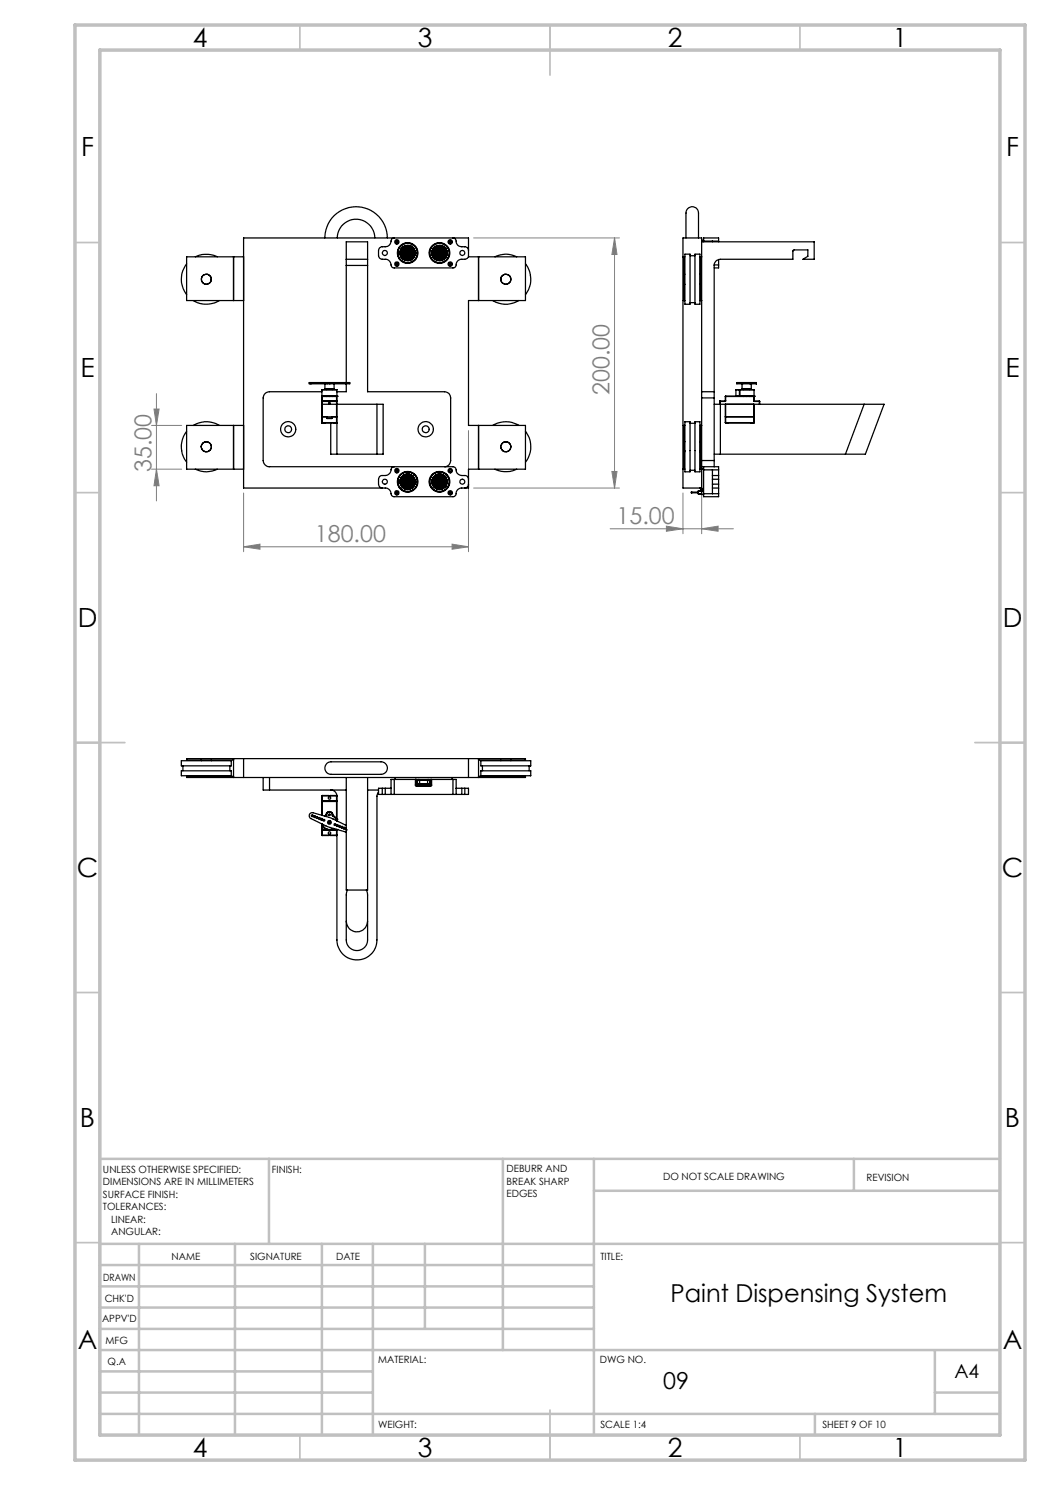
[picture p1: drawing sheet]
<svg xmlns="http://www.w3.org/2000/svg" width="210mm" height="297mm" viewBox="0 0 210 297" stroke-linecap="round" stroke-linejoin="round" font-family="sans-serif">
<g fill="none" stroke="#808080" stroke-width=".2">
<path d="M94.7 47.6h29.2M122.9 47.6l.5 3.3h-1zM122.9 47.6v50M31.3 78.7v21.5M30.3 93.8h6M30.3 85.1h6M30.8 81.8h1l-.5 3.3zM31.3 93.8l.5 3.4h-1zM48.7 98.6v11.7M93.7 86.1v24.2M94.7 97.6h29.2M122.4 94.3h1l-.5 3.3z"/>
<path d="M136.6 98.6v8.1M140.3 93.1v13.6M48.7 109.4l3.3-.6v1.1zM48.7 109.4h45M90.4 108.8l3.3 .6-3.3 .5zM122 105.8h24.7M133.3 105.2l3.3 .6-3.3 .5zM140.3 105.8l3.3-.6v1.1z"/>
</g>
<g fill="none" stroke="#c0c0c0" stroke-width=".35">
<path d="M60 5v5M110 5v10M160 5v5M15 48.5h5M200 48.5h5M15 98.5h5M200 98.5h5M15 148.5h10M195 148.5h10M15 198.5h5M200 198.5h5M15 248.5h5"/>
<path d="M200 248.5h5M60 287v5M110 282v10M160 287v5"/>
</g>
<g fill="none" stroke="#c0c0c0" stroke-width=".5">
<path d="M53.8 231.8v17M100.6 231.8v38.2M118.8 231.8v55.2M118.8 238.2h81.2M170.8 231.8v6.4M200 231.8h-180v55.2M20 248.8h180M20 257.3h98.8M20 253h98.8M27.8 248.8v38.2M47 248.8v38.2M64.4 248.8v38.2"/>
<path d="M74.6 248.8v38.2M85 248.8v17M20 265.8h98.8M20 261.5h98.8M20 278.5h54.6M20 274.3h54.6M20 270h180M187 278.5h13M187 270v12.8M20 282.8h180M163 282.8v4.2"/>
</g>
<path d="M15 5h190v287h-190zM20 10h180v277h-180z" fill="none" stroke="#c0c0c0" stroke-width=".7"/>
<g fill="#808080">
<path d="M133.3 105.2l3.3 .6-3.3 .5zM140.3 105.8l3.3-.6v1.1z"/>
<path d="M48.7 109.4l3.3-.6v1.1zM90.4 108.8l3.3 .6-3.3 .5z"/>
<path d="M31.3 93.8l.5 3.4h-1zM30.8 81.8h1l-.5 3.3z"/>
<path d="M122.4 94.3h1l-.5 3.3zM122.9 47.6l.5 3.3h-1z"/>
</g>
<g fill="none" stroke="#000" stroke-width=".25">
<path d="M37.3 52.8a5 5 0 0 0 0 6.1M39.1 51.4a5 5 0 0 1 4.4 0M46.7 51.4v8.7M48.7 51.4h-11.4v8.7h11.4M64.9 47.6a6.3 6.3 0 0 1 6.3-6.3 6.3 6.3 0 0 1 6.3 6.3M67.5 47.6a3.8 3.8 0 0 1 3.7-3.8 3.8 3.8 0 0 1 3.8 3.8M69.3 51.9v1.2M69.3 51.9h4.2M69.3 51.9v-3.5h4.2v3.5M69.3 53.1v23.4M69.3 53.1h4.2M73.5 51.9v1.2"/>
<path d="M73.5 53.1v25.2h15.4a1.21 1.21 0 0 1 1.2 1.3v12.5a1.21 1.21 0 0 1-1.2 1.2M78.8 47.6a.89 .89 0 0 0-.7 1 1.41 1.41 0 0 1-1.8 .8l-.5 .4-.1 1.3a.72 .72 0 0 0 .7 .8 1.29 1.29 0 0 1 1.8 1.2l.5 .5h11.9a.68 .68 0 0 0 .6-.8 1.31 1.31 0 0 1 1.8-.9 .72 .72 0 0 0 .7-.8v-3.5h-45v50h28.3a1.31 1.31 0 0 1 1.3 1.4l.4 .3h11.9a.68 .68 0 0 0 .6-.8l.3-.6 .4-.2 1.8-.1v-3.8h11.4v-8.7h-11.4v-25h11.4v-8.7h-11.4M80 50.5v-.3h3v.3M80 50.7v.3v-.3h3v.3v-.3M80 50.7h.1M80 50.5h.1M80 50.5v.2M80 50.8h3M80 50.4h3v.1h-3zM80 50.5h3v.2h-3zM80.1 50.1l2.9 .1zM80.1 51h2.9z"/>
<path d="M80.2 49.9l2.7 .1zM80.2 51.2h.1M80.2 51.2h2.7M80.2 49.9l.1-.1h2.5l.1 .1M80.2 51.3h2.7M80.2 50v.1M80.2 50.2v.1M80.2 50.4v.1M80.2 50.5v.2M80.2 50.7v.7M80.2 49.9v-.1h2.6v.1M80.2 51.4h2.6"/>
<path d="M80.3 49.7l.1-.1v.2M80.3 49.7h2.4v-.1v.2M80.4 49.7v.1M80.4 49.8v.1M80.4 50v.1M80.4 50.2v.1M80.4 50.4v.1M80.4 50.5v.2M80.4 50.7v.8M80.4 50.7l-.1 .8M80.4 50.9l.1 .1M80.5 50.2l-.1 .1"/>
<path d="M80.5 51v.1M80.5 49.8l.1-.4h1.9v.4M80.5 50.7l.1 1.1h1.9v-1.1M80.5 50.1h.1M80.5 49.8v.1M80.5 50v.1M80.5 50.2v.1M80.5 50.4v.1M80.5 50.5v.2M80.6 51.7h1.9M80.6 49.5h1.9M80.6 49.9l.1-.1v.1"/>
<path d="M80.6 51.2l.1 .2M80.7 50.7l.1 1.2h1.5v-1.2M80.7 50v.1M80.7 50.2v.1M80.7 50.4v.1M80.7 50.5v.2M80.8 50.7v1.2h1.5v-1.2M80.8 51.4l.1 .1M80.8 49.8v.1M80.8 50v.1M80.8 50.2v.1M80.8 50.4v.1"/>
<path d="M80.8 50.5v.2M80.8 50.5v.2zM80.8 50.7l.1 .3M80.8 49.3l-.1 .5M80.8 50.3l.1-.1v.1M80.9 49.8v-.6v.6M80.9 50.7v1.3v-1.3M80.9 49.7l-.1 .1v-.5h1.5v.5l-.1-.1M80.9 49.8v.1M80.9 50v.1M80.9 50.4v.1M80.9 50.5v.2"/>
<path d="M80.9 50l.2 .1M80.9 51l.2 .2M80.9 50.2v.1M81 51.6h.1M81.1 49.8v-.7v.7M81.1 50.7v1.4v-1.4M81.1 49.6h-.1M81.1 49.8v.1M81.1 50.2v.1M81.1 50.4v.1M81.1 50.5v.2M81.1 49.8v.1h.1h-.1"/>
<path d="M81.1 51.2l.1 .1-.1-.1M81.1 51.6l.1 .1M81.1 50v.1M81.2 49.5l-.1 .1M81.2 49.1v.7M81.2 49.8v.1M81.2 50v.1M81.2 50.2v.1M81.2 50.4v.1M81.2 50.5v.2M81.2 50.7v1.4M81.3 51.3l.1 .1-.1-.1"/>
<path d="M81.3 49.9h.1M81.3 49.1v.7M81.3 49.8v.1M81.3 50v.1M81.3 50.2v.1M81.3 50.4v.1M81.3 50.5v.2M81.3 50.7v1.4M81.4 49.1v.7M81.4 50v.1M81.4 50.2v.1M81.4 50.4v.1"/>
<path d="M81.4 50.5v.2M81.4 50.7v1.4M81.5 49.1h-.4h.8h-.3M81.5 49.1h.1M81.5 52.1h-.4h.8h-.3M81.5 52.1h.1M81.5 49.1v.7M81.5 49.8v.1M81.5 50v.1M81.5 50.2v.1M81.5 50.4v.1M81.5 50.5v.2"/>
<path d="M81.5 50.7v1.4M81.5 51.3v.1M81.5 52.5v.1M81.5 48.6a1.94 1.94 0 0 1 2 2 1.94 1.94 0 0 1-2 1.9M81.5 48.6h.1M81.5 48.6a1.99 1.99 0 0 1 2 2 1.99 1.99 0 0 1-2 2M81.5 48.6a1.94 1.94 0 0 0-1.9 2 1.94 1.94 0 0 0 1.9 1.9M81.5 48.6a1.99 1.99 0 0 0-1.9 2 1.99 1.99 0 0 0 1.9 2M81.5 51.4h.1M81.5 49.8h.1M81.5 50.7v.3M81.5 51v.4"/>
<path d="M81.6 49.1h.1M81.6 52.1h.1M81.6 49.1v.7M81.6 49.8v.1M81.6 50v.1M81.6 50.2v.1M81.6 50.4v.1M81.6 50.5v.2M81.6 50.7v1.4M81.6 51.3l-.1 .1M81.8 49.9h-.2M81.8 51.3h-.2h.2"/>
<path d="M81.8 49.1v.7M81.8 49.8v.1M81.8 50v.1M81.8 50.2v.1M81.8 50.4v.1M81.8 50.5v.2M81.8 50.7v1.4M81.8 49.5l.2 .1M81.9 51.2l-.1 .1 .2-.1M82 51.6l-.2 .1M82 49.8v-.7v.7M82 50.7v1.4v-1.4"/>
<path d="M82 49.8v.1h-.2h.1M82 50v.1M82 50.2v.1M82 50.4v.1M82 50.5v.2M82 49.6h.1M82 49.8v.1M82.1 51.6h-.1M82.1 49.2h.1M82.1 50.7l.1 1.3M82.1 51l-.1 .2 .1-.1M82.1 50l-.1 .1"/>
<path d="M82.1 49.2v.6M82.1 49.8v.1M82.1 50.3v-.1l.1 .1M82.1 50.4v.1M82.1 50.5v.2M82.2 49.3l.1 .5M82.2 50.4l.1 .1M82.3 50.7l-.1 .3M82.3 50.5v.2M82.3 51.4l-.1 .1M82.3 49.8v.1M82.3 50v.1"/>
<path d="M82.3 50.2v.1M82.3 50.4v.1M82.3 49.9v-.1l.1 .1M82.4 51.2l-.1 .2M82.5 49.8v.1M82.5 50v.1M82.5 50.2v.1M82.5 50.4v.1M82.5 50.5v.2M82.5 50.1h.1M82.6 51l-.1 .1M82.6 51l.1-.2v.8l-2.4-.1"/>
<path d="M82.6 50.2v.1M82.6 50.4h.1M82.7 49.8v.1M82.7 50v.1M82.7 50.2v.1M82.7 50.4v.1M82.7 50.5v.2M82.7 49.7v.1M82.7 50.7v.8M82.8 50v.1M82.8 50.2v.1M82.8 50.4v.1"/>
<path d="M82.8 50.5v.2M82.8 50.7v.7M82.9 51.2h.1M83 50.5h.1M83 50.7h.1M83 50.5v.2M86.4 50.7v.3v-.3h1.9v1.4l.1-1.4h.1v1.3M86.4 50.7h.1M86.4 50.5h.1M86.4 50.5v.2M86.4 50.8h1.9M86.4 50.4h1.9v.1h-1.9z"/>
<path d="M86.4 50.5h1.9v.2h-1.9zM86.5 49.9l1.8 .1v.1l-1.9 .1h1.9v.1l-1.9-.1v.3M86.5 51.2h1.8l-.1 .1M86.5 49.9h1.8M86.6 50.7v.7h1.7M86.6 50v.1M86.6 50.2v.1M86.6 50.4v.1M86.6 50.5v.2M86.6 49.9v-.1h1.7v.1M86.7 49.7v.1M86.7 49.8v.1"/>
<path d="M86.7 50v.1M86.7 50.2v.1M86.7 50.4v.1M86.7 50.5v.2M86.7 50.7v.8M86.8 50.2v.1l.1-.1M86.8 50.4v.1M86.8 49.8v.1M86.8 50v.1M86.8 50.5v.2M86.9 51l-.1-.2-.1 .8 1.6-.1M86.9 49.5l.1 .3"/>
<path d="M86.9 49.5h1.4M86.9 51v.1M86.9 51.7h1.4M86.9 50v.1M86.9 49.5v.3M86.9 49.8v.1M86.9 50.2v.1M86.9 50.4v.1M86.9 50.5v.2M86.9 50.7v1M87 50.7l-.1 1M87 49.8v.1l.1-.1"/>
<path d="M87 51.2l.1 .2M87 51.7h1.3M87 50v.1M87 50.2v.1M87 50.4v.1M87 50.5v.2M87 49.5h1.3M87.1 50.7v1.2h1.2M87.1 49.8v.1M87.1 50v.1M87.1 50.2v.1M87.1 50.4v.1"/>
<path d="M87.1 50.5v.2M87.1 50.5v.2zM87.1 50.7l.1 .1M87.1 51.4l.2 .1M87.2 50.4l-.1 .1zM87.2 50.7l.1 .3M87.2 49.3l-.1 .5M87.2 50.4v.1M87.2 50.3l.1-.1v.1M87.3 49.2h.1M87.3 50.7v1.3M87.3 49.2v.6"/>
<path d="M87.3 49.8v.1M87.3 50v.1M87.3 50.4v.1M87.3 50.5v.2M87.3 51l.2 .2M87.3 50.1l.2-.1v.1M87.3 51.6h.2M87.4 50l-.1 .1M87.5 50.7v1.4M87.5 49.6h-.2M87.5 49.8v.1M87.5 50.2v.1"/>
<path d="M87.5 50.4v.1M87.5 50.5v.2M87.5 51.2l.3 .2-.1-.1M87.5 51.6l.1 .1M87.5 49.1v.7M87.5 49.8v.1l.3-.1v.1M87.5 50v.1M87.5 52.1h.8h-.3M87.5 52.1h.3M87.6 49.5l-.1 .1M87.6 49.1v.7M87.6 49.8v.1"/>
<path d="M87.6 50v.1M87.6 50.2v.1M87.6 50.4v.1M87.6 50.5v.2M87.6 50.7v1.4M87.8 49.1v.7M87.8 50v.1M87.8 50.2v.1M87.8 50.4v.1M87.8 50.5v.2M87.8 50.7v1.4M87.8 49.1h-.3"/>
<path d="M87.8 49.1h.1M87.8 52.1h.1M87.8 49.8v.1M87.8 49.1h.2M87.8 52.1h.2M87.8 51.3l.1 .1M87.9 52.5v.1M87.9 48.6a1.94 1.94 0 0 1 2 2 1.94 1.94 0 0 1-2 1.9M87.9 48.6h.1M87.9 48.6a1.99 1.99 0 0 1 2 2 1.99 1.99 0 0 1-2 2M87.9 48.6a1.94 1.94 0 0 0-1.9 2 1.94 1.94 0 0 0 1.9 1.9M87.9 48.6a1.99 1.99 0 0 0-2 2 1.99 1.99 0 0 0 2 2"/>
<path d="M87.9 51.4h.1M87.9 49.8h.1M87.9 50.4v.1M87.9 50.2v.1M87.9 50v.1M87.9 49.8v.1M87.9 50.7v.3M87.9 51v.4M87.9 50.5v.2M88 49.1h.1M88 49.1h.3h-.8M88 52.1h.1"/>
<path d="M88 49.1v.7M88 50v.1M88 50.2v.1M88 50.4v.1M88 50.5v.2M88 50.7v1.4M88 51.3l-.1 .1M88.2 51.3l-.2 .1M88.2 49.9h-.2M88.2 51.3h-.2M88.2 49.1v.7M88.2 49.8v.1"/>
<path d="M88.2 50v.1M88.2 50.2v.1M88.2 50.4v.1M88.2 50.5v.2M88.2 50.7v1.4M88.2 49.9h.1M88.2 49.5l.1 .1M88.3 51.6l-.1 .1M88.3 49.6l-1.6 .1 .1-.1v.2M88.3 51h-1.9h1.9M88.3 49.3h-1.2v.5l.2-.1M88.4 49.8l.1 .1z"/>
<path d="M88.4 51.4h.1M88.4 50l.1 .1M88.4 49.6h.1M88.4 49.5h.1M88.4 51.9h.1M88.4 51.7h.1M88.4 51.5h.1M88.4 51.2h.1M88.4 51h.1l-.1 .2M88.4 51h.1M88.4 50.8h.1M88.4 49.3h.1"/>
<path d="M88.4 50.2l.1 .1zM88.4 50.4l.1 .1zM88.4 50.5l.1 .2zM88.4 51.6h.1M88.5 51.1l-.1 .1M88.5 49.8l.2 .1zM88.5 51.4h.2M88.5 50.2l.1 .1M88.5 49.5h.2M88.5 51.7h.2M88.5 51.2h.2M88.5 51h.2"/>
<path d="M88.5 50.8h.2M88.5 49.3l.2 .5M88.5 50l.2 .1zM88.5 50.2l.2 .1zM88.5 50.4l.2 .1zM88.6 49.3l.1 .5h.1v-.4l.1 .4 .1-.2 .1 .1M88.6 50.4l.1 .1M88.7 50.7l-.2 .3h.2M88.7 50.5v.2M88.7 49.8h-.2v-.6v.6h-.1l-.1-.7v.7h-1.7v.1M88.7 51.4l-.2 .1h.2M88.7 49.6l-.2 .1 .2 .1"/>
<path d="M88.7 50.7v1.2h-.2M88.7 50.7h-.2v1.3M88.7 50.5h-.2l.2 .2M88.7 49.8l.1 .1M88.7 51.2l.1 .2M88.7 49.5h.1M88.7 51.7h.1M88.7 51.5h.1M88.7 51.4h.1M88.7 51h.1M88.7 50.8h.1M88.7 49.6h.1"/>
<path d="M88.7 50l.1 .1zM88.7 50.2l.1 .1zM88.7 50.4l.1 .1zM88.7 50.5l.1 .2zM88.9 50.8v.2M88.9 49.8l.1 .1zM88.9 50l.1 .1zM88.9 50.2l.1 .1zM88.9 50.4l.1 .1zM88.9 50.5l.1 .2zM88.9 51.4h.1M88.9 50.1h.1"/>
<path d="M88.9 51.5h.1M88.9 51.2h.1M88.9 51h.1M88.9 49.6h.1M88.9 50.2l.1 .1M88.9 51v.1M89.1 49.7h.1M89.1 49.7l.3 .8h-.1l.1 .2v.2l-.1-.2v.6l-.2 .1M89.1 51.5h.1M89.1 51.5l-.1-.8h-.1v1l-.1 .1v-1.1h-.1v1.2h-.2M89.1 49.8l.1 .1zM89.1 51.4h.1v-.7h-.1v.8"/>
<path d="M89.1 51.2h.1M89.1 51h.1M89.1 50.8h.1M89.1 50l.1 .1zM89.1 50.2l.1 .1zM89.1 50.4l.1 .1zM89.1 50.5l.1 .2zM89.3 51h.1h-.1M89.3 51.2h.1M89.3 50.8h.1M89.3 50.4l.1 .1zM89.4 50.5v.2"/>
<path d="M90.6 47.6a.69 .69 0 0 1 .6 .8 1.38 1.38 0 0 0 1.9 1l.5 .3 .1 .4M95.7 51.4v8.7M99 51.4a4.7 4.7 0 0 1 4.3 0M105.1 52.8a5 5 0 0 1 0 6.1M136.6 51.4h.4M136.8 54.9h.2M136.8 56.9h.2M136.8 51.4v8.7M137 50.8h1v10.1h-1zM137.2 47.6v-4.1a1.6 1.6 0 0 1 1.4-2.2 1.67 1.67 0 0 1 1.1 2.2v4.1M138 51.1h1M139 50.8h1v10.1h-1z"/>
<path d="M140 51.4h.3M140 54.9h.1M140 56.9h.1M140.1 51.4v8.7M140.3 48.4h22.5v3.5h-2.2l1-.6v-1.3h-2.9l-.1 1.9h-14.5a1.21 1.21 0 0 0-1.3 1.2v25.2M140.3 48h.4M140.7 48.2v-.6h3v.6M140.7 48.2v.2M140.7 48.2h3M142.5 48.2v.2M142.8 53h.9M143.7 51.9v1.1"/>
<path d="M143.7 53v.6h-.9M143.7 48.2v.2M38.6 60.1a5 5 0 0 0 5.3 0M62.2 76.5h-.4v.3h.4M62.2 76.8h3M62.2 76.5h3M62.2 76.5v.3M64.4 78h3M64.4 78.3h-10.5a1.26 1.26 0 0 0-1.3 1.3v12.5a1.26 1.26 0 0 0 1.3 1.2h36.7a.69 .69 0 0 1 .6 .9 1.44 1.44 0 0 0 1.9 .9l.5 .3 .1 .4M64.4 79.3h.1M64.4 79.2h.1M64.4 78v1.2"/>
<path d="M64.4 79.3v.8M64.5 79.2v.1M64.5 79.2l-.1 .1M64.5 79.3v.8M64.5 79.2h.8M64.5 79.3h2.8M64.5 79.2h-.1M65 77.7h.1M65 77.7h1.8M65 76.8v.9M65.2 76.8h.8M65.2 76.5h.8"/>
<path d="M65.2 76.5v.3M65.3 79.2h.1M65.3 79.2v.1M65.3 79.2h.6M65.3 77.7v.2M65.9 79.2h.6M65.9 79.2v.1M65.9 79.2h.1M66 76.5v.3M66 76.8h3.1M66 76.5h3.1M66.5 79.2h.8"/>
<path d="M66.5 79.2h.1M66.5 79.2v.1M66.5 79.2h-.6M66.5 77.7v.2M66.8 77.7h.1M66.8 76.8v.9M67.3 79.2h.1M67.3 79.2v.1M67.3 79.2l.1 .1M67.3 79.3h.1M67.3 79.3v.8M67.4 79.2h.1"/>
<path d="M67.4 79.2v.1M67.4 78v1.2M67.4 79.3v.8M69.1 76.5h.9v.3h-.9M69.1 76.5v.3M69.3 76.8v1.5h-1.9M98.5 60.1a5 5 0 0 0 5.3 0M136.6 60.1h.4M138 60.5h1M140 60.1h.3M140.3 78.3h2.5M140.3 79.6h2.5"/>
<path d="M142.8 78.3v1.3M142.8 79.6v12.5M145.1 79.3h.1M145.1 79.3v.8M145.1 79.2v.1M145.1 79.2h3.6M145.1 79.3h5.6M147.2 79.2h-.1M147.2 79.2h.7M147.2 78h.7M147.2 78v1.2M147.8 77.9l-.6 .1"/>
<path d="M147.8 77.9l.1 .1M147.8 77.9h.3M147.9 79.2h.1M147.9 78h.1M147.9 78v1.2M148 79.2h.7M148 78h2.8M148 78v1.2M148.1 77.9l2.7 .1M148.1 77.9l-.1 .1M148.4 77.7h.1M148.4 77.7h1.8"/>
<path d="M148.4 76.8v.9M148.6 76.5h-1.2v.3h1.2M148.6 76.8h1.4M148.6 76.5h1.4M148.6 76.5v.3M148.7 79.2v.1M148.7 79.2h.1M148.7 79.2h.6M148.7 77.7v.2M149.3 79.2h.6M149.3 79.2v.1M149.3 79.2h.1"/>
<path d="M149.9 79.2h.8M149.9 79.2h.1M149.9 79.2h-.6M149.9 79.2v.1M149.9 77.7v.2M150 76.8h.3M150 76.5h.3M150 76.5v.3M150.2 76.8v.9M150.3 76.5h.9l.1 .3h-1M150.3 76.5v.3M150.7 79.2h.1"/>
<path d="M150.7 79.2v.1M150.7 79.3h.1M150.7 79.2l.1 .1M150.7 79.3v.8M150.8 79.2h.1M150.8 79.2v.1M150.8 78v1.2M150.8 79.3v.8M37.3 86.3a5 5 0 0 0 0 6.1M38.6 85.1a5 5 0 0 1 5.3 0M39.1 93.8a4.8 4.8 0 0 0 4.4 0M46.7 85.1v8.7"/>
<path d="M48.7 85.1h-11.4v8.7h11.4M64.4 84.5l.1 .1M64.4 84.5h.1M64.5 83.4h.1M64.4 80.3h.1M64.4 80.9h1.4M64.4 80.1h.1M64.4 80.1v.2M64.4 80.3v4.2M64.5 84.6h.1M64.5 84.5v.1M64.5 80.2v.1"/>
<path d="M64.5 80.2l-.1 .1M64.5 80.1v.1M64.5 80.3v4.2M64.5 84.5h2.8M64.5 83.4h2.8M64.5 84.6h2.8M64.5 80.3h1.3M64.5 80.2h1.3M64.5 80.1h2.8M64.5 84.6h.2M64.7 84.6h.1M64.8 84.6h.1"/>
<path d="M64.9 84.6h-.1M65.4 83.4v.3h1v-.3M65.4 83.6h1M65.8 80.2v.1M65.8 80.2h.2M65.8 80.9h.2M65.8 80.3v.6M66 80.9h9.4M66 80.2v.1M66 80.3h1.3M66 80.2h1.3M66 80.3v.6"/>
<path d="M66.1 84.6v6.2h1.3M66.9 84.6h.1M67 84.6h.1M67.1 84.6h.1M67.1 84.6h.2M67.3 84.6h.1M67.3 84.5v.1M67.3 83.4h.1M67.3 80.3h.1M67.3 80.2v.1M67.3 80.2l.1 .1M67.3 80.1v.1"/>
<path d="M67.3 80.1h.1M67.3 80.3v4.2M67.4 90.8h8M67.4 80.1v.2M67.4 80.3v10.5M75.4 80.9h1.2v9.9h-1.2M75.4 80.9v9.9M78.8 93.3a.89 .89 0 0 0-.7 1.1 1.5 1.5 0 0 1-1.8 .7l-.5 .5-.1 1.2a.78 .78 0 0 0 .7 .8M80 96.3v-.3v.7v-.3M80 96.4h.1M80 96.3h.1M80 96.3v.1"/>
<path d="M80 96.6h3M80 96.4h3M80 96.1h3M80 96.2h3M80.1 95.9h.1M80.1 96.8h2.9zM80.1 95.9h2.9M80.2 95.7l2.7 .1zM80.2 96.9l2.7 .1zM80.2 95.6l.1-.1h2.5l.1 .1M80.2 97v.2h2.6l.1-.2M80.2 95.8v1.3h2.6v-1.3"/>
<path d="M80.2 95.7v-.1h2.6v.1M80.3 97.3l2.4 .1M80.3 97.3l.1 .1M80.4 95.4v.1M80.4 95.6v.1M80.4 95.8v1.5M80.4 96.5l.1 .3M80.4 95.3h2.3v.1h-2.4zM80.4 97.3h2.3M80.4 95.8v1.6M80.4 96.1v.1M80.5 95.9l-.1 .2"/>
<path d="M80.5 95.9v-.1l.1 1.7h1.9v-1.7l.1 .1M80.5 96.8v.1M80.5 95.2v.2M80.5 95.4v.1M80.5 95.6v.1M80.6 95.2h1.9M80.6 95.2h.1M80.6 97.5h1.9M80.6 95.7l.1-.1v.1M80.6 97l.1 .1M80.7 95.2l.1-.2h1.4l.1 .2M80.7 95.8l.1 1.9 1.5-.1v-1.8"/>
<path d="M80.7 95.2v.2M80.7 95.4v.1M80.8 95.8v1.8h1.5v-1.8M80.8 95.2v-.1h1.5v.1M80.8 95.4l.1 .1M80.8 97.2l.1 .1M80.8 95.2v.2M80.8 95.6v.1M80.8 96.3v.1zM80.8 96.4l.1 .4M80.8 96.1v.1M80.9 95h.1"/>
<path d="M80.9 95.8v2v-2M80.9 95.9l-.1 .2 .1-.1M80.9 95.1v.1M80.9 95.2v.2M80.9 95.6v.1M80.9 96.8l.2 .1M80.9 95.4v.1M81 97.3l.1 .1M81.1 95v-.1v.1M81.1 95.3l-.1 .1M81.1 95.1v.1M81.1 95.2v.2"/>
<path d="M81.1 95.4v.1M81.1 95.6v.1M81.1 95.3l.1-.1v.2M81.1 95.8v2v-2l-.2 .1M81.1 95.6v.1l.1-.1-.1 .1M81.1 97h.1h-.1M81.1 97.4h.1M81.2 94.9v.1M81.2 95.1v.1M81.2 95.4v.1M81.2 95.6v.1M81.2 95.8v2"/>
<path d="M81.3 97l.1 .1h-.1M81.3 95.6l.1 .1M81.3 97.4l.1 .1M81.3 94.9v.1M81.3 95.1v.1M81.3 95.2v.2M81.3 95.4v.1M81.3 95.6v.1M81.3 95.8v2M81.4 94.9v.1M81.4 95.1v.1M81.4 95.2v.2"/>
<path d="M81.4 95.4v.1M81.4 95.8v2M81.5 94.8l-.4 .1h.8l-.3-.1M81.5 94.8h.1M81.5 97.9l-.4-.1h.8l-.3 .1M81.5 97.9h.1M81.5 94.9v.1M81.5 95.1v.1M81.5 95.2v.2M81.5 95.4v.1M81.5 95.6v.1M81.5 95.8v2"/>
<path d="M81.5 94.4a1.94 1.94 0 0 0-1.9 1.9 1.94 1.94 0 0 0 1.9 2M81.5 94.4a1.94 1.94 0 0 1 2 1.9 1.94 1.94 0 0 1-2 2M81.5 98.3v.1M81.5 94.4a1.99 1.99 0 0 0-1.9 2 1.99 1.99 0 0 0 1.9 2M81.5 94.4h.1M81.5 94.4a1.99 1.99 0 0 1 2 2 1.99 1.99 0 0 1-2 2M81.5 97.1h.1M81.5 95.6h.1M81.5 96.4v.4M81.5 96.8v.1M81.5 97v.1M81.5 96.1v.3"/>
<path d="M81.5 95.8v.3M81.6 94.8h.1M81.6 97.9h.1M81.6 94.9v.1M81.6 95.1v.1M81.6 95.2v.2M81.6 95.4v.1M81.6 95.6v.1M81.6 95.8v2M81.8 95.6l-.2 .1M81.8 97l-.2 .1h.2M81.8 97.4l-.1 .1"/>
<path d="M81.8 94.9v.1M81.8 95.1v.1M81.8 95.2v.2M81.8 95.4v.1M81.8 95.6v.1M81.8 95.8v2M81.8 95.4v-.2l.3 .2M81.9 97h-.1h.2M82 97.4h-.2M82 95v-.1v.1M82 95.8v2v-2l.2 .3v-.1M82 95.6v.1l-.2-.1 .1 .1"/>
<path d="M82 95.1v.1M82 95.2v.2M82 95.4v.1M82 95.6v.1M82.1 97.3l-.1 .1M82.1 95h.1M82.1 95.8l.1 1.9M82.1 96.8l-.1 .1 .1-.1M82.1 95.1v.1M82.1 95.2v.2M82.1 95.6v.1M82.2 96.1l.1 .3"/>
<path d="M82.3 96.4l-.1 .4M82.3 97.2l-.1 .1M82.3 95.4l-.2 .1M82.3 95.2v.2M82.3 95.6v.1M82.3 95.7v-.1l.1 .1M82.3 95.4v.1M82.4 97l-.1 .1M82.5 95.2h.1M82.5 95.2v.2M82.5 95.4v.1M82.5 95.6v.1"/>
<path d="M82.6 96.8l-.1 .1M82.6 95.9v.2M82.6 96.1l.1 .1M82.7 96.5l-.1 .3M82.7 95.4v.1M82.7 95.6v.1M82.7 95.8v1.6M82.7 95.8v1.5M83 95.9h.1M83 96.3v-.3v.7v-.3M83 96.3h.1M83 96.4h.1"/>
<path d="M83 96.3v.1M86.4 96.3v-.3v.7M86.4 96.4v.3M86.4 96.4h.1M86.4 96.3h.1M86.4 96.3v.1M86.4 96.8h1.9M86.4 96.6h1.9M86.4 96.4h1.9M86.4 96.1h1.9M86.4 96.2h1.9M86.5 95.9h-.1"/>
<path d="M86.5 95.7l1.8 .1v2l.1-2M86.5 95.7h1.8M86.6 95.8v1.4h1.7M86.6 95.7v-.1h1.7v.1M86.6 95.8v1.3h1.7M86.7 95.4v.1M86.7 95.6v.1M86.7 95.8v1.5M86.8 96.5l.1 .3M86.8 95.4v.1M86.8 95.6v.1M86.8 95.8v1.6"/>
<path d="M86.8 97.3h1.5M86.8 96.1v.1M86.9 95.9l-.1 .2M86.9 95.2h1.4v.2h-1.6h1.6v.1h-1.7v.2M86.9 95.9v1.6M86.9 96.8v.1M86.9 97.5h1.4M86.9 95.2v.2M86.9 95.4v.1M86.9 95.6v.1M87 95.8l-.1 1.7M87 95.2h-.1"/>
<path d="M87 95.2h.1M87 95.6v.1l.1-.1M87 97l.1 .1M87 95.2h1.3v-.1h-1.2v.1M87 95.2v.2M87 95.4v.1M87 97.5h1.3M87.1 95.8v1.8l1.2 .1M87.1 95.2l.1-.2h1.1v-.1l.5 .3M87.1 95.2v.2M87.1 95.4v.1M87.1 95.6v.1"/>
<path d="M87.1 96.3v.1M87.1 96.4l.2 .4M87.1 95.4l.2 .1M87.1 97.2l.2 .1M87.1 95.8v1.8h1.2M87.2 96.1l-.1 .1M87.2 96.1v.1M87.3 95.8v1.9M87.3 95h.1M87.3 95.9l-.1 .2 .1-.1M87.3 95.1v.1M87.3 95.2v.2"/>
<path d="M87.3 95.6v.1M87.3 95.9l.2-.1v2M87.3 96.8l.2 .1M87.3 97.3l.2 .1M87.4 95.8l-.1 .1M87.5 95.3l-.2 .1M87.5 95.1v.1M87.5 95.2v.2M87.5 95.4v.1M87.5 95.6v.1M87.5 97l.3 .1h-.1M87.5 95.3l.1-.1v.2"/>
<path d="M87.5 97.4l.3 .1M87.5 94.9v.1M87.5 95.6v.1l.3-.1v.1M87.5 95.8v2M87.5 97.8h.8l-.3 .1M87.5 97.8l.3 .1M87.6 94.9v.1M87.6 95.1v.1M87.6 95.4v.1M87.6 95.6v.1M87.6 95.8v2M87.8 94.9v.1"/>
<path d="M87.8 95.1v.1M87.8 95.2v.2M87.8 95.4v.1M87.8 95.8v2M87.8 97.9h.1M87.8 94.8l-.3 .1M87.8 94.8h.1M87.8 95.6v.1M87.8 97.9h.2M87.8 94.8h.2M87.9 98.3v.1M87.9 94.4a1.94 1.94 0 0 1 2 1.9 1.94 1.94 0 0 1-2 2"/>
<path d="M87.9 94.4h.1M87.9 94.4a1.99 1.99 0 0 1 2 2 1.99 1.99 0 0 1-2 2M87.9 94.4a1.94 1.94 0 0 0-1.9 1.9 1.94 1.94 0 0 0 1.9 2M87.9 94.4a1.99 1.99 0 0 0-2 2 1.99 1.99 0 0 0 2 2M87.9 97.1h.1M87.9 95.6h.1M87.9 96.4v.4M87.9 96.8v.1M87.9 97v.1M87.9 96.1v.3M87.9 95.8v.3M87.9 95.6v.1"/>
<path d="M88 97.9h.1M88 94.8h.1M88 94.8l.3 .1h-.8M88 94.9v.1M88 95.1v.1M88 95.2v.2M88 95.4v.1M88 95.8v2M88.2 97l-.2 .1h.2M88.2 95.6l-.2 .1M88.2 97.4l-.1 .1M88.2 94.9v.1"/>
<path d="M88.2 95.1v.1M88.2 95.2v.2M88.2 95.4v.1M88.2 95.6v.1M88.2 95.8v2M88.2 95.6l.1 .1M88.3 97.4h-.1M88.3 97.3l-1.5 .1M88.3 96.9h-1.8l1.8 .1h-.1M88.3 95.3l-.1-.1v.2M88.3 95.9h-1.9M88.4 95.8h.1v1.9"/>
<path d="M88.4 95.6l.1 .1zM88.4 97.1h.1M88.4 95.8l.1 .1h-.1M88.4 95.3v.1M88.4 95.2l.1 .2zM88.4 95.1l.1 .1zM88.4 95.4l.1 .1zM88.4 97.7h.1M88.4 97.6h.1M88.4 97.5h.1M88.4 97.3h.1M88.4 97.2h.1"/>
<path d="M88.4 97h.1M88.4 96.9h.1M88.4 96.8h.1l-.1 .1M88.4 96.8h.1M88.4 96.6h.1M88.4 96.4h.1M88.4 96.1h.1M88.4 96.2h.1M88.5 96.8l-.1 .1M88.5 96.4h.2l-.2 .4h.2M88.5 95.6l.2 .1zM88.5 97.1h.2"/>
<path d="M88.5 95.4l.2 .1M88.5 95.2l.2 .2zM88.5 95.1l.2 .1zM88.5 97.6h.2v-1.8h-.2v1.9M88.5 97.5h.2M88.5 97.3h.2M88.5 97.2h.2M88.5 97h.2M88.5 96.9h.2M88.5 96.8h.2M88.5 96.6h.2M88.5 96.1h.2"/>
<path d="M88.5 96.2h.2M88.6 96.1l.1 .1M88.7 96.3l-.2 .1M88.7 95.9l-.1 .2-.1-.1M88.7 97.2l-.2 .1h.2M88.7 95.6l.1 .1M88.7 97l.1 .1M88.7 95.2l.1 .2zM88.7 95.4l.1 .1zM88.7 97.5h.1M88.7 97.3h.1M88.7 97.2h.1"/>
<path d="M88.7 96.9h.1M88.7 96.8h.1M88.7 96.6h.1M88.7 96.4h.1M88.7 95.9h.1M88.7 96.1h.1M88.7 96.2h.1M88.8 95.2l.3 .2M88.8 95.2h.1M88.9 96.6v.2M88.9 95.8l.1 .3h-.1M88.9 95.8v1.7h-.1v-1.7h-.1v1.8l-.2 .1"/>
<path d="M88.9 95.6l.1 .1zM88.9 97.1h.1M88.9 95.4l.1 .1zM88.9 95.8h.1v1.6M88.9 97.3h.1M88.9 97.2h.1M88.9 97h.1M88.9 96.9h.1M88.9 96.8h.1M88.9 96.4h.1M88.9 95.9h.1M88.9 96.1h.1"/>
<path d="M88.9 96.2h.1M88.9 96.8v.1M89.1 95.4h.1M89.1 95.4l.2 .3v1.3l-.2 .2M89.1 97.3h.1M89.1 97.3l-.1 .1M89.1 95.6l.1 .1zM89.1 97.1h.1v-1.3h-.1v1.5M89.1 97h.1M89.1 96.9h.1M89.1 96.8h.1M89.1 96.6h.1"/>
<path d="M89.1 96.4h.1M89.1 95.9h.1M89.1 96.1h.1M89.1 96.2h.1M89.3 96.2l.1 .1v-.3v.7M89.3 96.4h.1v.3M89.3 96.9v.1M89.3 96.8h.1M89.3 96.6h.1M89.3 96.4h.1M89.3 95.9h.1M89.3 96.1h.1"/>
<path d="M89.4 95.9h.1M89.4 96.8h-.1M89.4 96.3v.1M93.7 96.8a.78 .78 0 0 1-.7 .8M95.7 85.1v8.7M98.5 85.1a5 5 0 0 1 5.3 0M99 93.8a4.9 4.9 0 0 0 4.3 0M105.1 86.3a5 5 0 0 1 0 6.1M136.6 85.1h.4M136.6 93.8h.4M136.8 88.3h.2M136.8 90.3h.2"/>
<path d="M136.8 85.1v8.7M137 84.3h1v10.1h-1zM138 84.7h1M138 94h1M138.4 98.4v.2M139 84.3h1v10.1h-1zM139.7 98.7h.6M139.7 98.2h.6M139.7 98.4h-1.4v.2h1.4M139.9 97.6l.3 .1M140 85.1h.3M140 93.8h.3"/>
<path d="M140 88.3h.1M140 90.3h.1M140.1 85.1v8.7M140.2 97.8h.1M140.2 98h.1M140.2 97.7h.1M140.2 97.9h.1M140.2 98.2h.1M140.2 97.6v.6M140.2 98.2h-.5v.6h.6M140.2 97.7l.1 .1M140.3 98.2h.1"/>
<path d="M140.3 97.8v.4M140.3 97.9h.1M140.3 93.3h3.4v.7M140.3 97.6h-3.7v-50h3.7v51.3h.4M140.3 93.8h.4M140.3 92.1h2.5M140.7 93.3v.7M140.7 98.7v.6h3v-.6M140.7 98.7h3M140.7 94h3M140.7 94v4.7M142.5 96.8v.8"/>
<path d="M142.5 95.1v.7M142.5 94v1.1M142.5 97.6v1.1M142.5 97.6h1.2M142.5 95.1h1.2M142.5 96.8h1.2M142.5 95.8h1.2M142.5 95.8v1M142.8 92.1v1.2M142.8 80.9h1.1M142.8 90.8h1.3M143.7 96.8v.8"/>
<path d="M143.7 95.1v.7M143.7 94v1.1M143.7 97.6v1.1M143.7 95.8v1M143.9 80.3h.1M143.9 80.9h.1M143.9 80.3v.6M144 80.2v.1M144 80.2l-.1 .1M144 80.3h1M144 80.2h1M144 80.9h7.9"/>
<path d="M144 80.3v.6M144.1 80.9v9.9M144.1 90.8h25M145 80.2v.1M145.1 84.5h.1M145.1 83.4h.1M145.1 84.5v.1M145.1 80.1l-.1 .1M145.1 80.1h.1M145.1 80.9v3.6M145.1 84.6h.1M145.1 80.1l-.1 .2"/>
<path d="M145.1 84.5h5.6M145.1 83.4h5.6M145.1 84.6h5.6M145.2 84.6h.1M145.2 84.6h.3M145.5 84.6h.1M145.6 84.6h-.1M150.3 84.6h.1M150.3 84.6h.2M150.6 84.6h.1M150.5 84.6h.1M150.7 84.6h-.1"/>
<path d="M150.7 84.5v.1M150.7 84.5h.1M150.7 83.4h.1M150.7 80.1l.2 .2M150.7 80.1h.1M150.7 80.9v3.6M150.8 84.5l-.1 .1M150.8 80.1l.1 .1M150.8 80.9v3.6M150.9 80.2v.1M150.9 80.3h1M150.9 80.2h1"/>
<path d="M151.9 80.2v.1M151.9 80.3h.1M151.9 80.9h.1M151.9 80.3v.6M151.9 80.9h20.9M172.8 80.9h4l-3.7 9.9h-4M172.8 80.9l-3.7 9.9M36.3 152.1h9.9v1.1h-9.9zM36.3 154.2h9.9v.9h-9.9zM36.6 153.2v1M40.3 152v.1M40.3 155.1v.2"/>
<path d="M42.3 152v.1M42.3 155.1v.2M46 153.2v1M46.7 151.7v3.8M46.7 152h-9.4v-.3h67.8v.3h-9.4M46.7 155.3h-9.4v.2h67.8v-.2h-9.4M48.7 151.7v3.8M52.6 155.5v2.5h1.3M53.9 155.5v2.5M53.9 158h15.4M64.4 159.2h.1M64.4 159.2v1"/>
<path d="M64.5 159.1v.1M64.5 159.1l1.3 .1M64.5 159.1l-.1 .1M64.5 159.2v1M64.5 159.2h1.3M65.4 152.7a4.2 4.2 0 0 1 2.5-.3h7.4a1.6 1.6 0 0 1 2.2 1.4 1.67 1.67 0 0 1-2.2 1.1h-8.2a1.92 1.92 0 0 1-2-.8l-.1-.6zM65.8 159.2v.2a.25 .25 0 0 0-.1 .4 .25 .25 0 0 0 .4 0 .25 .25 0 0 0-.1-.4v-.2M66 159.2h1.3M66.1 158a1.21 1.21 0 0 1 1.3 1.1M67.3 159.1v.1M67.3 159.1l-1.3 .1M67.3 159.2h.1"/>
<path d="M67.3 159.1l.1 .1M67.3 159.2v1M67.4 159.2v1M69.3 155.5v22.5h4.2v-22.5M73.5 158h2.2M75.7 158.4l-.3 .8v28.8a4 4 0 0 1-4 4 4 4 0 0 1-4-4v-22M76.4 157.7h-.7v1.2h.7M76.4 158.9h.6M76.4 157.7v1.2M76.4 157.7h.6M77 157.7h1.2M77 158.9h1.2"/>
<path d="M77 157.7v1.2M78.2 158.9h.6M78.8 155.9h-.6v3M78.8 155.9h4.3M78.8 158.9h11.8M78.8 155.9v3M79 155.5v.4M83.1 157l.2 .3M83.1 157h.1M83.1 155.9h.1M83.1 155.9v1.1M83.2 157l.1 .2"/>
<path d="M83.2 157h.1M83.2 155.9v1.1M83.3 157.2v.1M83.3 157v.2M83.3 157.3h2.8M83.3 157.2h2.8M83.3 157h2.8M83.4 155.9l-.1 1.1M83.5 156.7l.4 .1M83.5 156.7h.4M83.5 156v.7M83.7 156h-.3h.5"/>
<path d="M83.7 156h.1M83.7 156h.2M83.7 155.9v.1M83.7 156h1.8M83.9 156h2.2h-.6M83.9 155.9v.8M83.9 156h.1M83.9 156.7v.1M83.9 156h1.6M83.9 156.7h1.6M85.5 155.9v.1M85.5 156h.1"/>
<path d="M85.5 156.7v.1M85.5 156h.2M85.5 156.7h.4M85.5 156v.7M85.7 156h.1M85.7 155.9v.1M85.9 156.7l-.4 .1M85.9 156v.7M86.1 157.2v.1M86.1 157h.1M86.1 157v.2M86.1 155.9v1.1"/>
<path d="M86.2 155.9h.1M86.2 157h.1M86.2 157l-.1 .2M86.2 155.9h-3M86.2 155.9v1.1M86.3 157l-.2 .3M86.3 155.9h4.3M86.3 155.9v1.1M90.4 155.5v.4M90.6 155.9h.6v3M90.6 158.9h.6M90.6 155.9v3"/>
<path d="M91.2 157.7h1.2M91.2 158.9h1.2M92.4 158.9h.6M92.4 157.7v1.2M92.4 157.7h.6M93 157.7h.7v1.2h-.7M93 157.7v1.2M93.7 151.7v3.8M95.7 151.7v3.8M96.2 152.1h10v1.1h-10zM96.2 154.2h10v.9h-10zM96.5 153.2v1"/>
<path d="M100.2 152v.1M100.2 155.1v.2M102.2 152v.1M102.2 155.1v.2M105.8 153.2v1M64.4 163.9h.1M64.4 160.3h.1M64.4 165.1h.1M64.4 165.9h.1M64.4 165.9l.1 .1M64.4 160.2h.1M64.4 160.2v.1"/>
<path d="M64.4 166h.1M64.4 165.9v.1M64.4 167h.1M64.4 167l.1 .1M64.4 160.3v2.8M64.4 163.7v.3M64.4 166v1M64.5 163.9v.1M64.5 165.1l.3 .5 .5 .3M64.5 165.9v.1M64.5 160.2v.1M64.5 160.2l-.1 .1"/>
<path d="M64.5 160.2h.1M64.5 166h.1M64.5 167v.1M64.5 160.3v2.8M64.5 163.8v.1M64.5 165.1v.8M64.5 166v1M64.5 166h2.8M64.5 160.3h2.8M64.5 165.9h.8M64.5 160.2h2.8M64.5 167h1.3"/>
<path d="M64.5 165.1h.1M64.5 164.8a1.48 1.48 0 0 0 2.2 .9M65.2 163.1v.1M65.2 163.1l-.3 .1M65.2 163.2h.1M65.2 163.1a.69 .69 0 0 1 .7-.8 .69 .69 0 0 1 .7 .8M65.2 163.1h.1M65.2 163.2l-.2 .1M65.2 163.2l-.1 .1M65.3 163l-.1 .2M65.3 163h.1M65.3 163a.62 .62 0 0 1 .6-.6 .62 .62 0 0 1 .6 .6"/>
<path d="M65.3 163l-.1 .1M65.3 166h.5M65.3 165.9v.1M65.3 166h.1M65.3 165.9h.1M65.3 165.9h.3M65.3 163a.57 .57 0 0 1 .6-.6 .57 .57 0 0 1 .6 .6M65.8 167v-.2a.25 .25 0 0 1-.1-.4 .25 .25 0 0 1 .4 0 .25 .25 0 0 1-.1 .4v.2M65.8 167l-1.3 .1M65.9 166h.6M65.9 166h.1M66 167l1.3 .1"/>
<path d="M66 167h1.3M66 166h.1M66.2 165.9l-.2 .1M66.5 163v.2M66.5 163h.1M66.5 165.9h.1M66.5 163l.1 .2M66.5 163l.1 .1M66.5 165.9v.1M66.5 166h.1M66.5 165.9h.8M66.5 163.2l.5 .4 .3 .5"/>
<path d="M66.6 163.2h-.1M66.6 163.2a1.35 1.35 0 0 1 .7 .9M66.6 163.1h.1M66.6 163.1l.5 .4 .2 .4M66.6 163.1v.1M66.7 165.7a1.49 1.49 0 0 1-2.3-.9v1.1M66.8 165.7l-.3 .2M67.3 163.9h.1M67.3 163.9v.3M67.3 165.1h.1M67.3 160.3h.1M67.3 165.9h.1"/>
<path d="M67.3 165.9v.1M67.3 160.2v.1M67.3 160.2l.1 .1M67.3 160.2h.1M67.3 166h.1M67.3 167v.1M67.3 160.3v3.6M67.3 165.1v.1M67.3 166v1M67.3 165v.1M67.4 163.9h.1M67.4 165.1h.1"/>
<path d="M67.4 165.9h.1M67.4 165.9l-.1 .1M67.4 160.2v.1M67.4 165.9v.1M67.4 160.3v3.9M67.4 164.9v.4M69.3 166h.1M69.3 165.6l-.2 .1 .2 .3M69.3 165.1l-3-1.4-3.7-1.1a.62 .62 0 0 0-.7 .3 .62 .62 0 0 0 .3 .8l3.3 1.6 3.8 1.1M69.5 178l-.2 1v9a2.13 2.13 0 0 0 2.1 2.1 2.13 2.13 0 0 0 2.1-2.1v-9l-.2-1M69.3 184.3a2.13 2.13 0 0 0 2.1 2.1 2.13 2.13 0 0 0 2.1-2.1"/>
<circle cx="41.3" cy="55.9" r=".99"/>
<circle cx="77" cy="50.6" r=".51"/>
<circle cx="79.4" cy="52.8" r=".45"/>
<circle cx="79.4" cy="52.8" r=".25"/>
<circle cx="79.4" cy="48.4" r=".25"/>
<circle cx="79.4" cy="48.4" r=".43"/>
<circle cx="81.5" cy="50.6" r="2.07"/>
<circle cx="81.5" cy="50.6" r="1.51"/>
<circle cx="87.9" cy="50.6" r="1.5"/>
<circle cx="87.9" cy="50.6" r="2.07"/>
<circle cx="90" cy="52.8" r=".45"/>
<circle cx="90.1" cy="48.4" r=".25"/>
<circle cx="90.1" cy="52.8" r=".25"/>
<circle cx="90.1" cy="48.4" r=".43"/>
<circle cx="92.5" cy="50.6" r=".5"/>
<circle cx="101.2" cy="55.8" r="1"/>
<circle cx="41.3" cy="89.4" r="1"/>
<circle cx="57.6" cy="85.8" r="1.53"/>
<circle cx="57.6" cy="85.8" r=".68"/>
<circle cx="77" cy="96.3" r=".5"/>
<circle cx="79.4" cy="94.1" r=".25"/>
<circle cx="79.4" cy="98.6" r=".25"/>
<circle cx="79.4" cy="94.1" r=".43"/>
<circle cx="79.4" cy="98.6" r=".43"/>
<circle cx="79.4" cy="94.1" r=".23"/>
<circle cx="81.5" cy="96.3" r="1.52"/>
<circle cx="81.5" cy="96.4" r="2.07"/>
<circle cx="85.1" cy="85.8" r="1.54"/>
<circle cx="85.1" cy="85.9" r=".69"/>
<circle cx="87.9" cy="96.3" r="1.52"/>
<circle cx="87.9" cy="96.4" r="2.07"/>
<circle cx="90" cy="94.1" r=".24"/>
<circle cx="90.1" cy="94.1" r=".25"/>
<circle cx="90.1" cy="98.6" r=".25"/>
<circle cx="90.1" cy="98.6" r=".43"/>
<circle cx="90.1" cy="94.1" r=".43"/>
<circle cx="92.5" cy="96.3" r=".5"/>
<circle cx="101.2" cy="89.3" r="1"/>
<circle cx="62.5" cy="163.2" r=".19"/>
<circle cx="62.9" cy="163.3" r=".19"/>
<circle cx="63.4" cy="163.5" r=".2"/>
<circle cx="63.9" cy="163.7" r=".19"/>
<circle cx="64.3" cy="163.9" r=".19"/>
<circle cx="64.8" cy="164.1" r=".17"/>
<circle cx="65.9" cy="164.5" r=".19"/>
<circle cx="65.9" cy="163" r=".1"/>
<circle cx="65.9" cy="164.5" r=".37"/>
<circle cx="65.9" cy="163" r=".13"/>
<circle cx="65.9" cy="164.5" r=".09"/>
<circle cx="65.9" cy="164.5" r=".15"/>
<circle cx="67" cy="164.9" r=".19"/>
<circle cx="67.5" cy="165.1" r=".2"/>
<circle cx="67.9" cy="165.3" r=".19"/>
<circle cx="68.4" cy="165.4" r=".19"/>
<circle cx="68.9" cy="165.6" r=".19"/>
</g>
<g font-size="5.3">
<text x="38.5" y="9.5">4</text>
<text x="83.5" y="9.5">3</text>
<text x="133.6" y="9.5">2</text>
<text x="178.6" y="9.5">1</text>
<text x="16.2" y="31.2">F</text>
<text x="201.2" y="31.2">F</text>
<text x="16.1" y="75.5">E</text>
<text x="201.1" y="75.5">E</text>
<text x="15.5" y="125.5">D</text>
<text x="200.5" y="125.5">D</text>
<text x="15.4" y="175.5">C</text>
<text x="200.4" y="175.5">C</text>
<text x="16" y="225.5">B</text>
<text x="201" y="225.5">B</text>
<text x="15.5" y="269.7">A</text>
<text x="200.5" y="269.7">A</text>
<text x="38.5" y="291.5">4</text>
<text x="83.5" y="291.5">3</text>
<text x="133.6" y="291.5">2</text>
<text x="178.6" y="291.5">1</text>
</g>
<text font-size="4.9" x="134.1" y="260.4">Paint Dispensing System</text>
<g font-size="4.7" fill="#808080">
<text x="121.9" y="79" transform="rotate(-90 121.9 79)">200.00</text>
<text x="30.3" y="94.5" transform="rotate(-90 30.3 94.5)">35.00</text>
<text x="123.3" y="104.7">15.00</text>
<text x="63" y="108.3">180.00</text>
</g>
<text font-size="4.7" x="132.6" y="277.9">09</text>
<text font-size="3.9" x="190.9" y="275.5">A4</text>
<g font-size="2">
<text x="20.6" y="234.6">UNLESS OTHERWISE SPECIFIED:</text>
<text x="20.6" y="237.1">DIMENSIONS ARE IN MILLIMETERS</text>
<text x="20.6" y="239.6">SURFACE FINISH:</text>
<text x="54.4" y="234.6">FINISH:</text>
<text x="101.3" y="234.5">DEBURR AND</text>
<text x="101.3" y="237">BREAK SHARP</text>
<text x="101.3" y="239.5">EDGES</text>
<text x="132.6" y="236">DO NOT SCALE DRAWING</text>
<text x="173.3" y="236.2">REVISION</text>
<text x="20.6" y="242.1">TOLERANCES:</text>
<text x="22.2" y="244.6">LINEAR:</text>
<text x="22.2" y="247.1">ANGULAR:</text>
<text x="34.3" y="252">NAME</text>
<text x="50" y="251.9">SIGNATURE</text>
<text x="67.2" y="251.9">DATE</text>
<text x="120.1" y="251.9">TITLE:</text>
<text x="20.6" y="256.1">DRAWN</text>
<text x="20.9" y="260.3">CHK'D</text>
<text x="20.4" y="264.4">APPV'D</text>
<text x="21.1" y="268.8">MFG</text>
<text x="21.5" y="273">Q.A</text>
<text x="75.6" y="272.5">MATERIAL:</text>
<text x="120" y="272.5">DWG NO.</text>
<text x="75.6" y="285.5">WEIGHT:</text>
<text x="120.1" y="285.6">SCALE 1:4</text>
<text x="164.5" y="285.6">SHEET 9 OF 10</text>
</g>
</svg>
